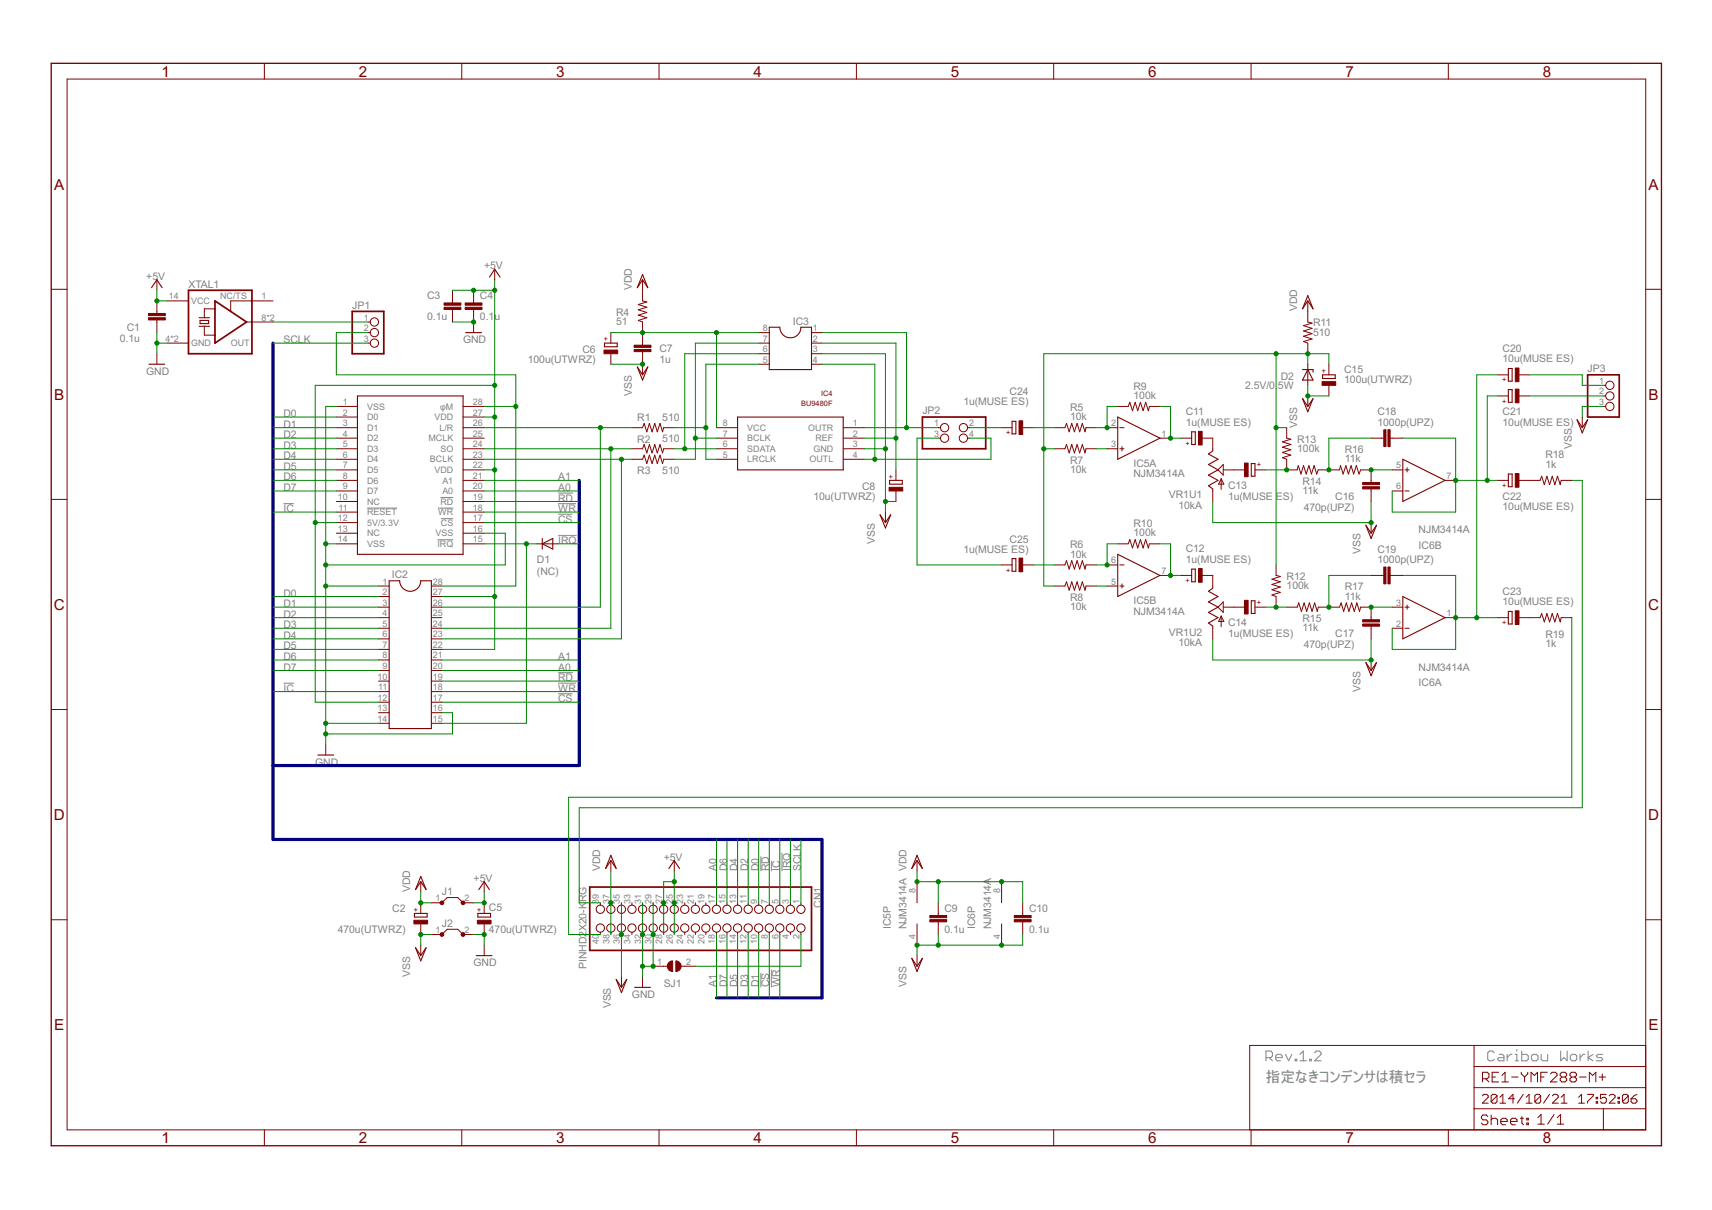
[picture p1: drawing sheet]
<svg xmlns="http://www.w3.org/2000/svg" width="297mm" height="210mm" viewBox="0 0 297 210" stroke-linecap="round" stroke-linejoin="round" font-family="sans-serif">
<g fill="none" stroke="#808080" stroke-width=".17">
<path d="M49.2 87.4h1.8M63.7 88.1h5.2M75.9 93.6h2.8M76 88.1h2.7M76.4 86.3h2.3M76.5 90h2.2M96.8 92.9h3.2M96.8 87.4h3.1M96.8 89.2h2.5M96.8 85.5h2.6M49.2 118.5h1.8M96.8 118.5h3.1"/>
<path d="M96.8 116.7h2.6M96.8 120.4h2.5M132 148.5v2.6M133.8 149.3v1.8M135.7 147.9v3.2M132 168.8v2.5M133.8 168.2v3.1M219.6 183.5h.9l.3-.3v-.6l-.3-.3h-.9v1.7M220.2 183.5l.6 .5M221.3 183.5h1.2v-.3l-.3-.3h-.6l-.3 .3v.5l.3 .3h.6M223 182.9l.6 1.1 .6-1.1M224.7 183.7h.3v.3h-.3z"/>
<path d="M225.6 184h1.1M225.6 182.9l.5-.6v1.7M227.2 183.7h.3v.3h-.3zM228.1 182.6l.3-.3h.5l.3 .3v.3l-1.1 1.1h1.1M259.2 182.6l-.2-.3h-.6l-.3 .3v1.1l.3 .3h.6l.2-.3M260.1 182.9h.5l.3 .3v.8h-.8l-.3-.3 .3-.2h.8M261.5 182.9v1.1M262.3 182.9h-.2l-.6 .6M262.9 184h.6M262.9 182.9h.3v1.1M263.2 182.1v.2M264 182.3v1.7h.9l.3-.3v-.5l-.3-.3h-.9"/>
<path d="M265.7 183.2l.3-.3h.6l.2 .3v.5l-.2 .3h-.6l-.3-.3zM267.4 182.9v.8l.3 .3h.8v-1.1M270.8 182.3v1.7l.5-.5 .6 .5v-1.7M272.5 183.2l.3-.3h.5l.3 .3v.5l-.3 .3h-.5l-.3-.3zM274.2 182.9v1.1M275 182.9h-.3l-.5 .6M275.5 182.3v1.7M276.4 182.9l-.9 .6 .9 .5M278.1 182.9h-.9l-.2 .3 .2 .3h.6l.3 .2-.3 .3h-.8"/>
</g>
<g fill="none" stroke="#800000" stroke-width=".19">
<path d="M26.3 49.9l.9-1.4 .9 1.4M34.5 56.6h1.9M34.5 55.1h1.9M34.7 55.6h1.5v.5h-1.5zM80.8 57.7h2.7M84.9 48.1l.9-1.4 1 1.4M104.9 59.5h2.2v.7h-2.2zM111.5 47.6l.9 2.3-.9-1.4-.9 1.4zM133.5 56.8h1.8a1.83 1.83 0 0 0 1.8 1.8 1.83 1.83 0 0 0 1.9-1.8h1.8v7.3h-7.3zM226.9 51.3l.9 2.3-.9-1.4-.9 1.4zM25.8 63.2h2.8M62 68.7h18.3v27.5h-18.3z"/>
<path d="M110.6 63.6l.9 1.4 .9-1.4-.9 2.3zM128 72.3h18.3v9.2h-18.3zM175.6 73.1h.7v2.2h-.7zM193.9 72.3l7.4 3.7-7.4 3.7zM206.8 74.9h.6v2.2h-.6zM210.4 78.2l-.7 .6 1.6 .9-1.6 .9 1.6 .9-1.6 .9 1.6 .9-1.6 1 .7 .5M226 69.2l.9 1.3 .9-1.3-.9 2.2zM226 64.1h1.8v.5M226.9 64.1l.9 1.8h-1.8zM229.5 65h2.2v.7h-2.2zM243.4 79.7l7.3 3.6-7.3 3.7zM261.7 63.9h.7v2.2h-.7z"/>
<path d="M261.7 67.6h.7v2.2h-.7zM273.6 72.8l.9 1.4 1-1.4-1 2.3zM94.1 94.3l1.8-.9v1.8zM94.1 93.4v1.8M152.7 89.3l.9 1.4 .9-1.4-.9 2.3zM154.3 83.3h2.2v.7h-2.2zM175.6 96.9h.7v2.2h-.7zM193.9 96.2l7.4 3.6-7.4 3.7zM206.8 98.7h.6v2.2h-.6zM217.1 80.4h.6v2.2h-.6zM237 91.1l.9 1.4 .9-1.4-.9 2.3zM261.7 82.2h.7v2.2h-.7z"/>
<path d="M67.5 100.8h1.8a1.83 1.83 0 0 0 1.9 1.8 1.83 1.83 0 0 0 1.8-1.8h1.8v25.6h-7.3zM210.4 102l-.7 .6 1.6 .9-1.6 .9 1.6 .9-1.6 .9 1.6 .9-1.6 1 .7 .5M217.1 104.2h.6v2.2h-.6zM237 114.9l.9 1.4 .9-1.4-.9 2.3zM243.4 103.5l7.3 3.6-7.3 3.7zM261.7 106.1h.7v2.1h-.7zM55.1 131h2.8M71.9 158.5h2.2v.6h-2.2zM73 152l.9 2.3-.9-1.3-.9 1.3zM82.9 158.5h2.2v.6h-2.2zM83.1 154.3l.9-1.3 .9 1.3M106 148.4l.9 2.3-.9-1.4-.9 1.4z"/>
<path d="M116.1 150.7l.9-1.4 .9 1.4M159.1 148.4l.9 2.3-.9-1.4-.9 1.4zM72.1 164.4l.9 1.4 .9-1.4-.9 2.3zM82.6 165.8h2.8M106.9 169.9l.9 1.4 .9-1.4-.9 2.3zM110.1 171.3h2.8M158.2 166.2l.9 1.4 .9-1.4-.9 2.3z"/>
</g>
<g fill="none" stroke="#800000" stroke-width=".17">
<path d="M11.6 13.7h273.9v182.3h-273.9zM45.9 11v2.7M80.1 11v2.7M114.3 11v2.7M148.6 11v2.7M182.8 11v2.7M217.1 11v2.7M251.3 11v2.7M8.9 50.2h2.7M27.2 48.5v1.9M27.2 52.2v2.2M27.2 55.5v2.2"/>
<path d="M29 52.2h3.7M29 59.5h3.7M35.5 56.6v1.5h1.8M37.3 53.6h-1.8v1.5M42.8 55.9h4.6M47.4 52.2h-7.4v1.8M63.9 55.9h.4M63.9 59.5h.4M63.9 57.7h.4M78.5 50.4v2.2M78.5 53.7v2.2M82.2 50.4v2.2"/>
<path d="M82.2 53.7v4M85.8 46.7v1.8M106 57.7v1.8M111.5 48.5v3.7l.7 .2-1.5 .4 1.5 .5-1.5 .4 1.5 .5-1.5 .5 1.5 .4-1.5 .5 .8 .3v4M131.6 59.5h1.9M131.6 57.7h1.9M140.8 59.5h1.8M140.8 57.7h1.8M226.9 52.2v3.7l.7 .1-1.4 .5 1.4 .5-1.4 .4 1.4 .5-1.4 .4 1.4 .5-1.4 .4 .7 .3v1.9M285.5 50.2h2.8M27.2 61.4v1.8M58.4 77.9h3.6"/>
<path d="M58.4 74.2h3.6M58.4 76h3.6M58.4 79.7h3.6M58.4 70.5h3.6M58.4 72.3h3.6M80.3 77.9h3.7M80.3 74.2h3.7M80.3 76h3.7M80.3 79.7h3.7M80.3 70.5h3.7M80.3 72.3h3.7M106 61.4v1.8"/>
<path d="M109.6 77.9h1.9l.3-.8 .4 1.5 .5-1.5 .4 1.5 .5-1.5 .4 1.5 .5-1.5 .5 1.5 .1-.7h1.9M109.6 74.2h1.9l.3-.8 .4 1.5 .5-1.5 .4 1.5 .5-1.5 .4 1.5 .5-1.5 .5 1.5 .1-.7h1.9M109.6 79.7h1.9l.3-.7 .4 1.4 .5-1.4 .4 1.4 .5-1.4 .4 1.4 .5-1.4 .5 1.4 .1-.7h1.9M111.5 61v4M124.3 77.9h3.7M124.3 74.2h3.7M124.3 76h3.7M124.3 79.7h3.7M131.6 61.4h1.9M131.6 63.2h1.9M140.8 61.4h1.8M140.8 63.2h1.8"/>
<path d="M146.3 77.9h3.7M146.3 74.2h3.7M146.3 76h3.7M146.3 79.7h3.7M162.8 74.2h.4M162.8 76h.4M167.9 74.2h.4M167.9 76h.4M173.8 74.2h1.8M177.4 74.2h1.9M182.9 77.9h1.9l.2-.8 .5 1.5 .4-1.5 .5 1.5 .5-1.5 .4 1.5 .5-1.5 .5 1.5 .1-.7h1.9M182.9 74.2h1.9l.2-.8 .5 1.5 .4-1.5 .5 1.5 .5-1.5 .4 1.5 .5-1.5 .5 1.5 .1-.7h1.9"/>
<path d="M192.1 77.9h1.8M192.1 74.2h1.8M193.9 70.5h1.8l.3-.7 .5 1.4 .5-1.4 .4 1.4 .5-1.4 .4 1.4 .5-1.4 .4 1.4 .2-.7h1.9M194.3 77.9h.7M194.3 74.2h.7M194.7 77.5v.7M201.3 76h1.8M204.9 76h1.9M208.6 76h1.8v2.2M223.2 74.2v1.8l.8 .2-1.5 .4 1.5 .5-1.5 .5 1.5 .4-1.5 .5 1.5 .5-1.5 .4 .7 .3v1.8h1.9l.2-.7 .4 1.4 .5-1.4 .4 1.4 .5-1.4 .4 1.4 .5-1.4 .5 1.4 .2-.7h3.7l.2-.7 .4 1.4 .5-1.4 .5 1.4 .4-1.4 .5 1.4 .4-1.4 .5 1.4 .3-.7h1.8v2.2M226.9 63.2v3.6M226.9 68.7v1.8"/>
<path d="M230.6 63.2v1.8M230.6 66.8v1.9M237.9 76h2.2M241.2 76h2.2M259.9 68.7h1.8M259.9 65h1.8M263.5 68.7h1.9M263.5 65h1.9M274.5 72.3v1.9M278.2 66.8h.4M278.2 68.7h.4M278.2 70.5h.4"/>
<path d="M8.9 86.6h2.7M58.4 81.5h3.6M58.4 85.2h3.6M58.4 83.3h3.6M58.4 94.3h3.6M58.4 87h3.6M58.4 88.8h3.6M58.4 90.7h3.6M58.4 92.5h3.6M80.3 81.5h3.7M80.3 85.2h3.7M80.3 83.3h3.7"/>
<path d="M80.3 94.3h3.7M80.3 87h3.7M80.3 88.8h3.7M80.3 90.7h3.7M80.3 92.5h3.7M93.2 94.3h3.6M153.6 88.8v1.9M155.4 81.5v1.8M155.4 85.2v1.8M173.8 98h1.8M177.4 98h1.9M182.9 98h1.9l.2-.7 .5 1.4 .4-1.4 .5 1.4 .5-1.4 .4 1.4 .5-1.4 .5 1.4 .1-.7h1.9"/>
<path d="M192.1 98h1.8M193.9 94.3h1.8l.3-.7 .5 1.5 .5-1.5 .4 1.5 .5-1.5 .4 1.5 .5-1.5 .4 1.5 .2-.8h1.9M194.3 98h.7M201.3 99.8h1.8M204.9 99.8h1.9M208.6 99.8h1.8v2.2M210.4 84.8v2.2M211.9 83.1v1.8M211.9 83.1l.4 .9h-.9zM212.2 81.5h3.7M212.2 80.6v1.8l-.9-.9zM217.7 81.5h1.9"/>
<path d="M221.4 98v1.8l.7 .2-1.4 .5 1.4 .4-1.4 .5 1.4 .4-1.4 .5 1.4 .5-1.4 .4 .7 .3v1.8M237.9 99.8h2.2M237.9 84.8v2.2M237.9 90.7v1.8M241.2 99.8h2.2M241.6 81.5h1.8M241.6 85.2h1.8M243.8 81.5h.7M243.8 85.2h.7M244.1 81.1v.8M250.7 83.3h1.9M259.9 83.3h1.8"/>
<path d="M263.5 83.3h3.7l.3-.7 .4 1.5 .5-1.5 .5 1.5 .4-1.5 .5 1.5 .4-1.5 .5 1.5 .2-.8h1.8M285.5 86.6h2.8M65.7 101.7h1.8M65.7 105.3h1.8M65.7 109h1.8M65.7 107.1h1.8M65.7 103.5h1.8M65.7 110.8h1.8M65.7 112.6h1.8M65.7 114.5h1.8M65.7 116.3h1.8M65.7 118.2h1.8"/>
<path d="M65.7 120h1.8M74.8 101.7h1.9M74.8 105.3h1.9M74.8 109h1.9M74.8 107.1h1.9M74.8 103.5h1.9M74.8 110.8h1.9M74.8 112.6h1.9M74.8 114.5h1.9M74.8 116.3h1.9M74.8 118.2h1.9M74.8 120h1.9"/>
<path d="M182.9 101.7h1.9l.2-.8 .5 1.5 .4-1.5 .5 1.5 .5-1.5 .4 1.5 .5-1.5 .5 1.5 .1-.7h1.9M192.1 101.7h1.8M194.3 101.7h.7M194.7 101.3v.7M210.4 108.6v2.2M211.9 106.9v1.8M211.9 106.9l.4 .9h-.9zM212.2 105.3h3.7M212.2 104.4v1.8l-.9-.9zM217.7 105.3h1.9M223.2 105.3h1.9l.2-.7 .5 1.5 .5-1.5 .4 1.5 .5-1.5 .4 1.5 .5-1.5 .5 1.5 .1-.8h3.7l.3-.7 .4 1.5 .5-1.5 .4 1.5 .5-1.5 .5 1.5 .4-1.5 .5 1.5 .2-.8h1.8v2.2M237.9 108.6v2.2"/>
<path d="M237.9 114.5v1.8M241.6 105.3h1.8M241.6 109h1.8M243.8 105.3h.7M243.8 109h.7M244.1 105v.7M250.7 107.1h1.9M259.9 107.1h1.8M263.5 107.1h3.7l.3-.7 .4 1.5 .5-1.5 .5 1.5 .4-1.5 .5 1.5 .4-1.5 .5 1.5 .2-.8h1.8M8.9 123.1h2.7M56.5 129.1v1.9M65.7 121.8h1.8"/>
<path d="M65.7 123.6h1.8M65.7 125.5h1.8M74.8 121.8h1.9M74.8 123.6h1.9M74.8 125.5h1.9M285.5 123.1h2.8M8.9 159.6h2.7M73 153v1.8M73 156.6v1.9M74.8 156.6h1.9l.9-.9h1.8l.9 .9h1.9M84 153v1.8M84 156.6v1.9"/>
<path d="M104.2 156.6v.4M106 149.3v1.8M106 156.6v.4M107.8 156.6v.4M109.6 156.6v.4M111.5 156.6v.4M113.3 156.6v.4M115.1 156.6v.4M117 149.3v1.8M117 156.6v.4M118.8 156.6v.4M120.6 156.6v.4"/>
<path d="M122.5 156.6v.4M124.3 156.6v.4M126.1 156.6v.4M128 156.6v.4M129.8 156.6v.4M131.6 156.6v.4M133.5 156.6v.4M135.3 156.6v.4M137.1 156.6v.4M139 156.6v.4M159.1 149.3v1.8M159.1 153v3.6"/>
<path d="M162.8 156.6v2.2M162.8 159.9v2.2M173.8 153v3.6M177.4 156.6v2.2M177.4 159.9v2.2M285.5 159.6h2.8M73 160.3v1.8M73 164v1.8M74.8 162.1h1.9l.9-.9h1.8l.9 .9h1.9M84 160.3v1.8M84 164v1.8M104.2 161.7v.4"/>
<path d="M106 161.7v.4M107.8 161.7v.4M107.8 169.4v1.9M109.6 161.7v.4M111.5 161.7v.4M111.5 169.4v1.9M113.3 167.6h2.5M113.3 161.7v.4M115.1 161.7v.4M117 161.7v.4M118.2 167.6h2.4M118.8 161.7v.4"/>
<path d="M120.6 161.7v.4M122.5 161.7v.4M124.3 161.7v.4M126.1 161.7v.4M128 161.7v.4M129.8 161.7v.4M131.6 161.7v.4M133.5 161.7v.4M135.3 161.7v.4M137.1 161.7v.4M139 161.7v.4M159.1 160.3v3.7"/>
<path d="M159.1 165.8v1.8M173.8 160.3v3.7M45.9 196v2.8M80.1 196v2.8M114.3 196v2.8M148.6 196v2.8M182.8 196v2.8M217.1 196v2.8M251.3 196v2.8M255.8 192.3h29.7M255.8 181.4v14.6M255.8 188.7h29.7"/>
<path d="M255.8 185h29.7M257.2 190.1l.3-.3h.5l.2 .3v.3l-1 1h1M257.2 187.1h.8l.3-.3v-.5l-.3-.3h-.8v1.7M257.8 187.1l.5 .6M258.1 193.7l-.2-.3h-.6l-.3 .3v.3l.3 .3h.6l.2 .2v.3l-.2 .3h-.6l-.3-.3M258.7 193.4v1.7M258.7 194.3l.3-.3h.5l.3 .3v.8M258.9 186.8h.6M259.7 190.1v1l-.2 .3h-.5l-.3-.3M259.7 190.1l-.2-.3h-.5l-.3 .3v1M259.7 190.1l-1 1M260 186h-1.1v1.7h1.1"/>
<path d="M260.2 191.4h1M260.2 190.4l.6-.6v1.6M260.4 194.5h1.1v-.2l-.3-.3h-.5l-.3 .3v.5l.3 .3h.5M260.6 187.7h1.1M260.6 186.6l.5-.6v1.7M262.1 194.5h1.1v-.2l-.3-.3h-.5l-.3 .3v.5l.3 .3h.5M262.3 186.8h1.1M262.8 190.6h-1.1l.8-.8v1.6M263.8 194h.5M263.9 186v.3l.6 .5M264.1 193.7v1.1l.2 .3M264.3 189.8l-1 1.6"/>
<path d="M264.5 186.8v.9M264.8 191.4h1M264.8 190.4l.5-.6v1.6M264.9 194h.3v.3h-.3zM264.9 194.8h.3v.3h-.3zM265.1 186v.3l-.6 .5M265.6 187.7v-1.7l.6 .6 .6-.6v1.7M266.8 193.9l.6-.6v1.7M266.8 195h1.1M267.3 190.1v1l-.2 .3h-.5l-.3-.3M267.3 190.1l-.2-.3h-.5l-.3 .3v1M267.3 190.1l-1 1"/>
<path d="M267.3 186.8h.6M268.5 186h-1.2v1.7M268.8 189.8l-1 1.6M269 186.3l.3-.3h.6l.3 .3v.3l-1.2 1.1h1.2M269.3 190.1l.3-.3h.5l.3 .3v.3l-1.1 1h1.1M269.6 193.3l-1.1 1.7M270.2 195h1.1M270.2 193.9l.6-.6v1.7M270.9 191.4h1M270.9 190.4l.5-.6v1.6M271 186.8l-.3-.2v-.3l.3-.3h.5l.3 .3v.3l-.3 .2M271 186.8l-.3 .3v.3l.3 .3h.5l.3-.3v-.3l-.3-.3"/>
<path d="M271 186.8h.5M272.7 186.8l-.3-.2v-.3l.3-.3h.5l.3 .3v.3l-.3 .2M272.7 186.8l-.3 .3v.3l.3 .3h.5l.3-.3v-.3l-.3-.3M272.7 186.8h.5M273.9 191.4h1M273.9 190.4l.5-.6v1.6M274.1 186.8h1.1M275.4 189.8h1v.3l-1 1v.3M275.8 187.7v-1.7l.5 .6 .6-.6v1.7M276.9 191.1h.3v.3h-.3zM276.9 190.4h.3v.2h-.3zM277.5 186.8h1.1"/>
<path d="M278 186.3v1.1M278.2 192.3v3.7M278.7 189.8h-1v.8l.5-.2h.2l.3 .2v.5l-.3 .3h-.5l-.2-.3M279.2 190.1l.3-.3h.5l.2 .3v.3l-1 1h1M280.7 191.1h.3v.3h-.3zM280.7 190.4h.3v.2h-.3zM282.5 190.1v1l-.2 .3h-.6l-.2-.3M282.5 190.1l-.2-.3h-.6l-.2 .3v1M282.5 190.1l-1 1M283 190.6h.8l.2 .3v.2l-.2 .3h-.5l-.3-.3zM284 189.8l-.5 .3-.5 .5M285.5 181.4h-68.7v14.6"/>
<circle cx="65" cy="57.7" r=".72"/>
<circle cx="65" cy="55.9" r=".72"/>
<circle cx="65" cy="59.5" r=".72"/>
<circle cx="163.9" cy="76" r=".72"/>
<circle cx="163.9" cy="74.2" r=".72"/>
<circle cx="167.2" cy="74.2" r=".72"/>
<circle cx="167.2" cy="76" r=".72"/>
<circle cx="279.3" cy="66.8" r=".72"/>
<circle cx="279.3" cy="70.5" r=".72"/>
<circle cx="279.3" cy="68.7" r=".72"/>
<circle cx="104.2" cy="157.7" r=".72"/>
<circle cx="106" cy="157.7" r=".72"/>
<circle cx="107.8" cy="157.7" r=".72"/>
<circle cx="109.6" cy="157.7" r=".72"/>
<circle cx="111.5" cy="157.7" r=".72"/>
<circle cx="113.3" cy="157.7" r=".72"/>
<circle cx="115.1" cy="157.7" r=".72"/>
<circle cx="117" cy="157.7" r=".72"/>
<circle cx="118.8" cy="157.7" r=".72"/>
<circle cx="120.6" cy="157.7" r=".72"/>
<circle cx="122.5" cy="157.7" r=".72"/>
<circle cx="124.3" cy="157.7" r=".72"/>
<circle cx="126.1" cy="157.7" r=".72"/>
<circle cx="128" cy="157.7" r=".72"/>
<circle cx="129.8" cy="157.7" r=".72"/>
<circle cx="131.6" cy="157.7" r=".72"/>
<circle cx="133.5" cy="157.7" r=".72"/>
<circle cx="135.3" cy="157.7" r=".72"/>
<circle cx="137.1" cy="157.7" r=".72"/>
<circle cx="139" cy="157.7" r=".72"/>
<circle cx="104.2" cy="161" r=".72"/>
<circle cx="106" cy="161" r=".72"/>
<circle cx="107.8" cy="161" r=".72"/>
<circle cx="109.6" cy="161" r=".72"/>
<circle cx="111.5" cy="161" r=".72"/>
<circle cx="113.3" cy="161" r=".72"/>
<circle cx="115.1" cy="161" r=".72"/>
<circle cx="117" cy="161" r=".72"/>
<circle cx="118.8" cy="161" r=".72"/>
<circle cx="120.6" cy="161" r=".72"/>
<circle cx="122.5" cy="161" r=".72"/>
<circle cx="124.3" cy="161" r=".72"/>
<circle cx="126.1" cy="161" r=".72"/>
<circle cx="128" cy="161" r=".72"/>
<circle cx="129.8" cy="161" r=".72"/>
<circle cx="131.6" cy="161" r=".72"/>
<circle cx="133.5" cy="161" r=".72"/>
<circle cx="135.3" cy="161" r=".72"/>
<circle cx="137.1" cy="161" r=".72"/>
<circle cx="139" cy="161" r=".72"/>
</g>
<path d="M32.7 50.4h11v11h-11zM37.3 52.2l5.5 3.7-5.5 3.6zM61.1 54h5.5v7.4h-5.5zM160 72.3h11v5.6h-11zM275.5 65h5.4v7.3h-5.4zM102.3 153.9h38.5v11h-38.5z" fill="none" stroke="#800000" stroke-width=".3"/>
<g fill="#800000" stroke="#800000" stroke-width=".17">
<path d="M161.3 159.5h3v.4h-3z"/>
<path d="M161.3 158.8h3v.4h-3z"/>
<path d="M176 159.5h2.9v.4h-2.9z"/>
<path d="M176 158.8h2.9v.4h-2.9z"/>
<path d="M80.7 53.3h2.9v.4h-2.9z"/>
<path d="M80.7 52.6h2.9v.3h-2.9z"/>
<path d="M25.8 55.1h2.9v.4h-2.9z"/>
<path d="M25.8 54.4h2.9v.4h-2.9z"/>
<path d="M110 60.6h2.9v.4h-2.9z"/>
<path d="M110 59.9h2.9v.4h-2.9z"/>
<path d="M82.8 159.6h2.4v.7h-2.4z"/>
<path d="M71.8 159.6h2.4v.7h-2.4z"/>
<path d="M77 53.3h3v.4h-3z"/>
<path d="M77 52.6h3v.3h-3z"/>
<path d="M262.9 82.1h.6v2.4h-.6z"/>
<path d="M262.9 106h.6v2.3h-.6z"/>
<path d="M215.9 80.3h.7v2.4h-.7z"/>
<path d="M215.9 104.1h.7v2.4h-.7z"/>
<path d="M236.4 84.4h3v.4h-3z"/>
<path d="M236.4 83.7h3v.4h-3z"/>
<path d="M240.8 74.5h.4v3h-.4z"/>
<path d="M240.1 74.5h.4v3h-.4z"/>
<path d="M240.8 98.4h.4v2.9h-.4z"/>
<path d="M240.1 98.4h.4v2.9h-.4z"/>
<path d="M236.4 107.5h3v.4h-3z"/>
<path d="M236.4 108.2h3v.4h-3z"/>
<path d="M262.9 63.8h.6v2.4h-.6z"/>
<path d="M262.9 67.5h.6v2.4h-.6z"/>
<path d="M229.4 66.2h2.4v.6h-2.4z"/>
<path d="M207.9 74.8h.7v2.4h-.7z"/>
<path d="M207.9 98.6h.7v2.4h-.7z"/>
<path d="M154.3 84.5h2.3v.7h-2.3z"/>
<path d="M104.8 60.7h2.4v.7h-2.4z"/>
<path d="M176.8 73h.6v2.4h-.6z"/>
<path d="M176.8 96.8h.6v2.4h-.6z"/>
</g>
<g fill="#800000" stroke="#800000" stroke-width=".17">
<path d="M117.3 166.7a.92 .92 0 0 1 .9 .9 .92 .92 0 0 1-.9 .9z" fill-rule="evenodd"/>
<path d="M116.1 166.9l.6-.2v1.8a.92 .92 0 0 1-.9-.6 .92 .92 0 0 1 .3-1z" fill-rule="evenodd"/>
<path d="M76.4 161.9l.4-.1 .2 .3-.1 .2-.3 .1-.3-.3h.4h-.4z" fill-rule="evenodd"/>
<path d="M80.1 161.9l.3-.1 .3 .3-.1 .2-.4 .1-.2-.3h.4h-.4z" fill-rule="evenodd"/>
<path d="M76.4 156.4l.2-.1 .3 .1v.4l-.3 .1-.3-.3h.4h-.4z" fill-rule="evenodd"/>
<path d="M80.1 156.4l.1-.1 .4 .1v.4l-.4 .1-.2-.3h.4h-.4z" fill-rule="evenodd"/>
</g>
<path d="M8.9 11h279.4v187.8h-279.4z" fill="none" stroke="#800000" stroke-width=".23"/>
<path d="M47.4 59.5v86.1h95.2v27.5h-18.3M100.5 83.3v49.5h-53.1" fill="none" stroke="#000080" stroke-width=".55"/>
<g fill="none" stroke="#008000" stroke-width=".17">
<path d="M27.2 50.4v1.8h1.8M27.2 57.7v3.7M27.2 59.5h1.8M47.4 59.5h16.5M47.4 55.9h16.5M63.9 57.7h-5.5v7.3h31.1v36.7h-12.8M78.5 50.4h7.3M78.5 55.9h3.7M85.8 48.5v64.1h-9.1M106 57.7h25.6M124.3 57.7v16.5M131.6 59.5h-11v20.2h-3.6"/>
<path d="M142.6 59.5h12.8v22M142.6 57.7h14.7v16.5M47.4 72.3h11M47.4 74.2h11M47.4 76h11M47.4 79.7h11M47.4 77.9h11M58.4 70.5h-1.9v58.6M84 72.3h1.8M84 70.5h5.5M84 74.2h25.6M84 79.7h25.6"/>
<path d="M84 77.9h25.6M85.8 66.8h-31.1v55h11M104.2 74.2v31.1h-27.5M106 77.9v31.1h-29.3M106 63.2h5.5M107.8 79.7v31.1h-31.1M117 74.2h5.5M117 77.9h7.3M120.6 76h3.7M131.6 63.2h-9.1v16.5h1.8M131.6 61.4h-12.8v16.5M142.6 63.2h9.2v16.5"/>
<path d="M142.6 61.4h11v27.4M150 74.2h12.8M150 76h5.4M150 77.9h3.6M162.8 76h-3.7v22h14.7M168.3 74.2h5.5M168.3 76h3.6v3.7h-21.9M179.3 74.2h3.6M181.1 77.9h1.8M190.3 77.9h1.8M193.9 70.5h-1.8v3.7h-1.8M201.3 70.5h1.8v5.5h1.8"/>
<path d="M221.4 74.2h1.8M221.4 61.4v36.6M226.9 66.8v1.9h3.7M226.9 61.4v1.8M230.6 63.2v-1.8h-49.5v40.3h1.8M237.9 76h-7.3v5.5M243.4 76h9.2v12.8h-11v-3.6M259.9 65h-3.7v42.1M259.9 68.7h-1.9v14.6M265.4 65h9.1v1.8h3.7M265.4 68.7h12.8M278.2 70.5h-3.7v1.8"/>
<path d="M47.4 81.5h11M47.4 83.3h11M47.4 85.2h11M47.4 88.8h11M54.7 90.7h3.7M56.5 94.3h1.9M84 81.5h1.8M84 90.7h16.5M84 94.3h9.2M84 92.5h3.7v5.5h-31.2M84 83.3h16.5M84 85.2h16.5"/>
<path d="M84 88.8h16.5M84 87h16.5M91.3 94.3v31.2h-14.6M96.8 94.3h3.7M153.6 87h1.8M179.3 98h3.6M193.9 94.3h-1.8v3.7h-1.8M201.3 94.3h1.8v5.5h1.8M210.4 87v3.7h27.5v-3.7M219.6 81.5h3.6M237.9 81.5h3.7M237.9 99.8h-7.3v5.5"/>
<path d="M243.4 99.8h9.2v12.8h-11v-3.6M252.6 83.3h7.3M272.7 83.3h1.8v56.8h-174v16.5h3.7M47.4 103.5h18.3M47.4 112.6h18.3M47.4 105.3h18.3M47.4 107.1h18.3M47.4 110.8h18.3M47.4 114.5h18.3M47.4 109h18.3M47.4 116.3h18.3M47.4 120h18.3"/>
<path d="M56.5 101.7h9.2M76.7 103.5h9.1M76.7 114.5h23.8M76.7 116.3h23.8M76.7 120h23.8M76.7 118.2h23.8M190.3 101.7h1.8M210.4 110.8v3.7h27.5v-3.7M219.6 105.3h3.6M237.9 105.3h3.7M252.6 107.1h7.3M272.7 107.1v31.2h-174v23.8h5.5"/>
<path d="M56.5 125.5h9.2M76.7 121.8h23.8M76.7 123.6h1.8v3.7h-22M73 154.8v1.8h1.8M84 154.8v1.8h-1.8M106 151.1v11M107.8 156.6v12.8M111.5 156.6v12.8M113.3 156.6v11h-1.8M117 151.1v11M117 153h-1.9v9.1M124.3 145.6v11"/>
<path d="M126.1 145.6v11M128 145.6v11M129.8 145.6v11M131.6 145.6v11M133.5 145.6v11M135.3 145.6v11M137.1 145.6v11M139 145.6v11M159.1 151.1v1.9h18.3v3.6M162.8 153v3.6M74.8 162.1h-1.8v1.9M82.2 162.1h1.8v1.9"/>
<path d="M124.3 162.1v11M126.1 162.1v11M128 162.1v11M129.8 162.1v11M131.6 162.1v11M133.5 162.1v11M135.3 162.1v11M139 162.1v5.5h-18.4M162.8 162.1v1.9M177.4 162.1v1.9h-18.3v1.8"/>
</g>
<g fill="#008000" stroke="#008000" stroke-width=".17">
<circle cx="27.2" cy="52.2" r=".36"/>
<circle cx="85.8" cy="50.4" r=".36"/>
<circle cx="82.2" cy="50.4" r=".36"/>
<circle cx="85.8" cy="72.3" r=".36"/>
<circle cx="85.8" cy="66.8" r=".36"/>
<circle cx="85.8" cy="103.5" r=".36"/>
<circle cx="85.8" cy="81.5" r=".36"/>
<circle cx="54.7" cy="90.7" r=".36"/>
<circle cx="117" cy="153" r=".36"/>
<circle cx="115.1" cy="156.6" r=".36"/>
<circle cx="117" cy="156.6" r=".36"/>
<circle cx="84" cy="156.6" r=".36"/>
<circle cx="27.2" cy="59.5" r=".36"/>
<circle cx="82.2" cy="55.9" r=".36"/>
<circle cx="111.5" cy="167.6" r=".36"/>
<circle cx="113.3" cy="167.6" r=".36"/>
<circle cx="111.5" cy="162.1" r=".36"/>
<circle cx="113.3" cy="162.1" r=".36"/>
<circle cx="84" cy="162.1" r=".36"/>
<circle cx="56.5" cy="94.3" r=".36"/>
<circle cx="56.5" cy="98" r=".36"/>
<circle cx="56.5" cy="127.3" r=".36"/>
<circle cx="56.5" cy="125.5" r=".36"/>
<circle cx="56.5" cy="101.7" r=".36"/>
<circle cx="203.1" cy="99.8" r=".36"/>
<circle cx="203.1" cy="76" r=".36"/>
<circle cx="252.6" cy="107.1" r=".36"/>
<circle cx="256.2" cy="107.1" r=".36"/>
<circle cx="89.5" cy="70.5" r=".36"/>
<circle cx="73" cy="156.6" r=".36"/>
<circle cx="106" cy="156.6" r=".36"/>
<circle cx="159.1" cy="153" r=".36"/>
<circle cx="162.8" cy="153" r=".36"/>
<circle cx="173.8" cy="153" r=".36"/>
<circle cx="107.8" cy="162.1" r=".36"/>
<circle cx="73" cy="162.1" r=".36"/>
<circle cx="159.1" cy="164" r=".36"/>
<circle cx="162.8" cy="164" r=".36"/>
<circle cx="173.8" cy="164" r=".36"/>
<circle cx="237.9" cy="114.5" r=".36"/>
<circle cx="237.9" cy="90.7" r=".36"/>
<circle cx="226.9" cy="68.7" r=".36"/>
<circle cx="111.5" cy="63.2" r=".36"/>
<circle cx="153.6" cy="87" r=".36"/>
<circle cx="153.6" cy="77.9" r=".36"/>
<circle cx="111.5" cy="57.7" r=".36"/>
<circle cx="124.3" cy="57.7" r=".36"/>
<circle cx="223.2" cy="81.5" r=".36"/>
<circle cx="221.4" cy="105.3" r=".36"/>
<circle cx="230.6" cy="81.5" r=".36"/>
<circle cx="230.6" cy="105.3" r=".36"/>
<circle cx="237.9" cy="81.5" r=".36"/>
<circle cx="237.9" cy="105.3" r=".36"/>
<circle cx="252.6" cy="83.3" r=".36"/>
<circle cx="258" cy="83.3" r=".36"/>
<circle cx="91.3" cy="94.3" r=".36"/>
<circle cx="104.2" cy="74.2" r=".36"/>
<circle cx="106" cy="77.9" r=".36"/>
<circle cx="107.8" cy="79.7" r=".36"/>
<circle cx="122.5" cy="74.2" r=".36"/>
<circle cx="120.6" cy="76" r=".36"/>
<circle cx="118.8" cy="77.9" r=".36"/>
<circle cx="155.4" cy="76" r=".36"/>
<circle cx="192.1" cy="74.2" r=".36"/>
<circle cx="192.1" cy="98" r=".36"/>
<circle cx="157.3" cy="74.2" r=".36"/>
<circle cx="151.8" cy="79.7" r=".36"/>
<circle cx="221.4" cy="74.2" r=".36"/>
<circle cx="181.1" cy="77.9" r=".36"/>
<circle cx="221.4" cy="61.4" r=".36"/>
<circle cx="226.9" cy="61.4" r=".36"/>
</g>
<g font-size="2.9" fill="#800000">
<text x="28" y="13.3">1</text>
<text x="62.3" y="13.3">2</text>
<text x="96.5" y="13.3">3</text>
<text x="130.7" y="13.3">4</text>
<text x="165" y="13.3">5</text>
<text x="199.2" y="13.3">6</text>
<text x="233.4" y="13.3">7</text>
<text x="267.7" y="13.3">8</text>
<text x="9.4" y="32.9">A</text>
<text x="286" y="32.9">A</text>
<text x="9.4" y="69.3">B</text>
<text x="286" y="69.3">B</text>
<text x="9.3" y="105.8">C</text>
<text x="286" y="105.8">C</text>
<text x="9.3" y="142.3">D</text>
<text x="286" y="142.3">D</text>
<text x="9.4" y="178.7">E</text>
<text x="286" y="178.7">E</text>
<text x="28" y="198.3">1</text>
<text x="62.3" y="198.3">2</text>
<text x="96.5" y="198.3">3</text>
<text x="130.7" y="198.3">4</text>
<text x="165" y="198.3">5</text>
<text x="199.2" y="198.3">6</text>
<text x="233.4" y="198.3">7</text>
<text x="267.7" y="198.3">8</text>
</g>
<text font-size="2.6" fill="#808080" x="219.6" y="187.8">指定なきコンデンサは積セラ</text>
<g font-size="2" fill="#808080">
<text x="84" y="46.7">+5V</text>
<text x="25.4" y="48.5">+5V</text>
<text x="32.7" y="49.9">XTAL1</text>
<text x="61.1" y="53.6">JP1</text>
<text x="74.1" y="51.9">C3</text>
<text x="83.3" y="51.9">C4</text>
<text x="109.7" y="50.4" transform="rotate(-90 109.7 50.4)">VDD</text>
<text x="20.8" y="59.3">0.1u</text>
<text x="22" y="57.4">C1</text>
<text x="49.2" y="59.5">SCLK</text>
<text x="74.1" y="55.6">0.1u</text>
<text x="80.3" y="59.5">GND</text>
<text x="83.3" y="55.6">0.1u</text>
<text x="106.9" y="56.4">51</text>
<text x="106.9" y="54.8">R4</text>
<text x="137.5" y="56.3">IC3</text>
<text x="225.1" y="54" transform="rotate(-90 225.1 54)">VDD</text>
<text x="227.8" y="58.2">510</text>
<text x="227.8" y="56.6">R11</text>
<text x="25.4" y="65">GND</text>
<text x="91.6" y="63">100u(UTWRZ)</text>
<text x="101" y="61.2">C6</text>
<text x="114.4" y="62.9">1u</text>
<text x="114.4" y="61.1">C7</text>
<text x="222.2" y="65.9">D2</text>
<text x="233.2" y="64.7">C15</text>
<text x="260.7" y="62.8">10u(MUSE ES)</text>
<text x="260.7" y="61">C20</text>
<text x="275.5" y="64.6">JP3</text>
<text x="109.7" y="68.7" transform="rotate(-90 109.7 68.7)">VSS</text>
<text x="160" y="71.9">JP2</text>
<text x="167.1" y="70.3">1u(MUSE ES)</text>
<text x="175.2" y="68.5">C24</text>
<text x="185.7" y="71.3">R5</text>
<text x="196.7" y="69.2">100k</text>
<text x="196.7" y="67.6">R9</text>
<text x="205.7" y="72">C11</text>
<text x="216" y="67.5">2.5V/0.</text>
<text x="221.7" y="67.5">5W</text>
<text x="233.2" y="66.5">100u(UTWRZ)</text>
<text x="260.7" y="72">C21</text>
<text x="49.2" y="72.3">D0</text>
<text x="49.2" y="74.2">D1</text>
<text x="49.2" y="76">D2</text>
<text x="49.2" y="77.8">D3</text>
<text x="110.6" y="73.1">R1</text>
<text x="110.6" y="76.8">R2</text>
<text x="114.9" y="73.1">510</text>
<text x="114.9" y="76.8">510</text>
<text x="185.7" y="72.9">10k</text>
<text x="205.7" y="73.8">1u(MUSE ES)</text>
<text x="225.1" y="74.2" transform="rotate(-90 225.1 74.2)">VSS</text>
<text x="225.1" y="76.8">R13</text>
<text x="239" y="73.9">1000p(UPZ)</text>
<text x="239" y="72.1">C18</text>
<text x="260.7" y="73.8">10u(MUSE ES)</text>
<text x="272.7" y="77.8" transform="rotate(-90 272.7 77.8)">VSS</text>
<text x="49.2" y="79.7">D4</text>
<text x="49.2" y="83.3">D6</text>
<text x="49.2" y="81.5">D5</text>
<text x="96.8" y="83.3">A1</text>
<text x="110.6" y="82.3">R3</text>
<text x="114.9" y="82.2">510</text>
<text x="185.7" y="82.1">10k</text>
<text x="185.7" y="80.4">R7</text>
<text x="196.7" y="82.8">NJM3414A</text>
<text x="196.7" y="81">IC5A</text>
<text x="225.1" y="78.4">100k</text>
<text x="233.3" y="80.2">11k</text>
<text x="233.3" y="78.6">R16</text>
<text x="268.1" y="81.1">1k</text>
<text x="268.1" y="79.5">R18</text>
<text x="49.2" y="85.2">D7</text>
<text x="49.2" y="88.8">IC</text>
<text x="96.8" y="85.2">A0</text>
<text x="96.8" y="88.8">WR</text>
<text x="96.8" y="87">RD</text>
<text x="141.1" y="86.8">10u(UTWRZ)</text>
<text x="149.6" y="85">C8</text>
<text x="202.8" y="86.5">VR1U1</text>
<text x="204.5" y="88.3">10kA</text>
<text x="213.1" y="86.7">1u(MUSE ES)</text>
<text x="213.1" y="84.8">C13</text>
<text x="226" y="85.7">11k</text>
<text x="226" y="84.1">R14</text>
<text x="226.2" y="88.6">470p(UPZ)</text>
<text x="231.7" y="86.7">C16</text>
<text x="260.7" y="88.5">10u(MUSE ES)</text>
<text x="260.7" y="86.7">C22</text>
<text x="96.8" y="94.3">IRQ</text>
<text x="96.8" y="90.7">CS</text>
<text x="151.8" y="94.3" transform="rotate(-90 151.8 94.3)">VSS</text>
<text x="167.1" y="96">1u(MUSE ES)</text>
<text x="175.2" y="94.1">C25</text>
<text x="185.7" y="95.1">R6</text>
<text x="196.7" y="93">100k</text>
<text x="196.7" y="91.4">R10</text>
<text x="205.7" y="95.8">C12</text>
<text x="239" y="95.9">C19</text>
<text x="246.1" y="92.5">NJM3414A</text>
<text x="246.1" y="95.2">IC6B</text>
<text x="68" y="100.3">IC2</text>
<text x="93.2" y="99.7">(NC)</text>
<text x="93.2" y="97.6">D1</text>
<text x="185.7" y="96.7">10k</text>
<text x="205.7" y="97.6">1u(MUSE ES)</text>
<text x="223.2" y="100.6">R12</text>
<text x="236.1" y="96.2" transform="rotate(-90 236.1 96.2)">VSS</text>
<text x="239" y="97.7">1000p(UPZ)</text>
<text x="49.2" y="103.5">D0</text>
<text x="49.2" y="105.3">D1</text>
<text x="49.2" y="107.2">D2</text>
<text x="185.7" y="105.9">10k</text>
<text x="185.7" y="104.2">R8</text>
<text x="196.7" y="106.6">NJM3414A</text>
<text x="196.7" y="104.8">IC5B</text>
<text x="223.2" y="102.2">100k</text>
<text x="226" y="107.9">R15</text>
<text x="233.3" y="104">11k</text>
<text x="233.3" y="102.4">R17</text>
<text x="260.7" y="105">10u(MUSE ES)</text>
<text x="260.7" y="103.1">C23</text>
<text x="49.2" y="110.8">D4</text>
<text x="49.2" y="109">D3</text>
<text x="49.2" y="112.7">D5</text>
<text x="202.8" y="110.3">VR1U2</text>
<text x="204.5" y="112.1">10kA</text>
<text x="213.1" y="110.5">1u(MUSE ES)</text>
<text x="213.1" y="108.6">C14</text>
<text x="226" y="109.5">11k</text>
<text x="226.2" y="112.4">470p(UPZ)</text>
<text x="231.7" y="110.6">C17</text>
<text x="268.1" y="112.3">1k</text>
<text x="268.1" y="110.7">R19</text>
<text x="49.2" y="114.5">D6</text>
<text x="49.2" y="116.3">D7</text>
<text x="49.2" y="120">IC</text>
<text x="96.8" y="116.3">A0</text>
<text x="96.8" y="120">WR</text>
<text x="96.8" y="118.1">RD</text>
<text x="96.8" y="114.5">A1</text>
<text x="236.1" y="120" transform="rotate(-90 236.1 120)">VSS</text>
<text x="246.1" y="116.3">NJM3414A</text>
<text x="246.1" y="119.1">IC6A</text>
<text x="96.8" y="121.8">CS</text>
<text x="54.7" y="132.8">GND</text>
<text x="115.1" y="149.3">+5V</text>
<text x="71.2" y="154.8" transform="rotate(-90 71.2 154.8)">VDD</text>
<text x="76.7" y="155.2">J1</text>
<text x="82.2" y="153">+5V</text>
<text x="104.2" y="151.1" transform="rotate(-90 104.2 151.1)">VDD</text>
<text x="124.3" y="151.1" transform="rotate(-90 124.3 151.1)">A0</text>
<text x="126.1" y="151.1" transform="rotate(-90 126.1 151.1)">D6</text>
<text x="128" y="151.1" transform="rotate(-90 128 151.1)">D4</text>
<text x="129.8" y="151.1" transform="rotate(-90 129.8 151.1)">D2</text>
<text x="131.6" y="151.1" transform="rotate(-90 131.6 151.1)">D0</text>
<text x="133.5" y="151.1" transform="rotate(-90 133.5 151.1)">RD</text>
<text x="135.3" y="151.1" transform="rotate(-90 135.3 151.1)">IC</text>
<text x="137.1" y="151.1" transform="rotate(-90 137.1 151.1)">IRQ</text>
<text x="139" y="151.1" transform="rotate(-90 139 151.1)">SCLK</text>
<text x="58.6" y="161.9">470u(UTWRZ)</text>
<text x="68.1" y="158.3">C2</text>
<text x="76.7" y="160.7">J2</text>
<text x="84.8" y="161.8">470u(UTWRZ)</text>
<text x="84.8" y="158.1">C5</text>
<text x="101.8" y="161.5" transform="rotate(-90 101.8 161.5)">X20-K</text>
<text x="101.8" y="156.6" transform="rotate(-90 101.8 156.6)">RG</text>
<text x="142.5" y="157.4" transform="rotate(-90 142.5 157.4)">CN1</text>
<text x="154.5" y="161.2" transform="rotate(-90 154.5 161.2)">IC5P</text>
<text x="157.3" y="161.2" transform="rotate(-90 157.3 161.2)">NJM3414A VDD</text>
<text x="163.9" y="161.8">0.1u</text>
<text x="163.9" y="158.2">C9</text>
<text x="169.2" y="161.2" transform="rotate(-90 169.2 161.2)">IC6P</text>
<text x="171.9" y="161.2" transform="rotate(-90 171.9 161.2)">NJM3414A</text>
<text x="178.5" y="161.8">0.1u</text>
<text x="178.5" y="158.2">C10</text>
<text x="82.2" y="167.6">GND</text>
<text x="71.2" y="169.4" transform="rotate(-90 71.2 169.4)">VSS</text>
<text x="101.8" y="168.1" transform="rotate(-90 101.8 168.1)">PINHD2</text>
<text x="109.7" y="173.1">GND</text>
<text x="115.1" y="171.3">SJ1</text>
<text x="124.3" y="171.3" transform="rotate(-90 124.3 171.3)">A1</text>
<text x="126.1" y="171.3" transform="rotate(-90 126.1 171.3)">D7</text>
<text x="128" y="171.3" transform="rotate(-90 128 171.3)">D5</text>
<text x="129.8" y="171.3" transform="rotate(-90 129.8 171.3)">D3</text>
<text x="131.6" y="171.3" transform="rotate(-90 131.6 171.3)">D1</text>
<text x="133.5" y="171.3" transform="rotate(-90 133.5 171.3)">CS</text>
<text x="135.3" y="171.3" transform="rotate(-90 135.3 171.3)">WR</text>
<text x="157.3" y="171.3" transform="rotate(-90 157.3 171.3)">VSS</text>
<text x="106" y="174.9" transform="rotate(-90 106 174.9)">VSS</text>
</g>
<g font-size="1.7" fill="#808080">
<text x="29.3" y="51.9">14</text>
<text x="33.2" y="52.7">VCC</text>
<text x="38.2" y="51.8">NC/TS</text>
<text x="45.4" y="51.9">1</text>
<text x="28.7" y="59.3">4*2</text>
<text x="45.4" y="55.6">8*2</text>
<text x="63.1" y="55.6">1</text>
<text x="63.1" y="57.4">2</text>
<text x="63.1" y="59.3">3</text>
<text x="132.3" y="59.3">7</text>
<text x="132.3" y="57.4">8</text>
<text x="141.1" y="57.4">1</text>
<text x="141.1" y="59.3">2</text>
<text x="33.2" y="60.1">GND</text>
<text x="40" y="60.1">OUT</text>
<text x="132.3" y="62.9">5</text>
<text x="132.3" y="61.1">6</text>
<text x="141.1" y="61.1">3</text>
<text x="141.1" y="62.9">4</text>
<text x="59.5" y="70.3">1</text>
<text x="63.7" y="71.1">VSS</text>
<text x="76.4" y="71.1">φM</text>
<text x="82" y="70.3">28</text>
<text x="277.5" y="66.6">1</text>
<text x="277.5" y="68.4">2</text>
<text x="277.5" y="70.3">3</text>
<text x="59.5" y="72.1">2</text>
<text x="59.5" y="73.9">3</text>
<text x="59.5" y="75.8">4</text>
<text x="59.5" y="77.6">5</text>
<text x="63.7" y="72.9">D0</text>
<text x="63.7" y="74.7">D1</text>
<text x="63.7" y="76.6">D2</text>
<text x="74.3" y="76.6">MCLK</text>
<text x="75.4" y="72.9">VDD</text>
<text x="76.2" y="74.7">L/R</text>
<text x="82" y="77.6">24</text>
<text x="82" y="75.8">25</text>
<text x="82" y="73.9">26</text>
<text x="82" y="72.1">27</text>
<text x="125.4" y="77.6">6</text>
<text x="125.4" y="75.8">7</text>
<text x="125.4" y="73.9">8</text>
<text x="129.7" y="76.6">BCLK</text>
<text x="129.7" y="74.7">VCC</text>
<text x="140.2" y="74.7">OUTR</text>
<text x="141.5" y="76.6">REF</text>
<text x="148" y="73.9">1</text>
<text x="148" y="75.8">2</text>
<text x="148" y="77.6">3</text>
<text x="162.1" y="73.9">1</text>
<text x="162.1" y="75.8">3</text>
<text x="168.1" y="73.9">2</text>
<text x="168.1" y="75.8">4</text>
<text x="192.8" y="77.6">3</text>
<text x="192.8" y="73.9">2</text>
<text x="201.5" y="75.8">1</text>
<text x="59.5" y="79.4">6</text>
<text x="59.5" y="81.3">7</text>
<text x="59.5" y="83.1">8</text>
<text x="63.7" y="78.4">D3</text>
<text x="63.7" y="80.2">D4</text>
<text x="63.7" y="82.1">D5</text>
<text x="63.7" y="83.9">D6</text>
<text x="74.6" y="80.2">BCLK</text>
<text x="75.4" y="82.1">VDD</text>
<text x="76.4" y="78.4">SO</text>
<text x="76.7" y="83.9">A1</text>
<text x="82" y="83.1">21</text>
<text x="82" y="81.3">22</text>
<text x="82" y="79.4">23</text>
<text x="125.4" y="79.4">5</text>
<text x="129.7" y="80.2">LRCLK</text>
<text x="129.7" y="78.4">SDATA</text>
<text x="140.5" y="80.2">OUTL</text>
<text x="141.2" y="78.4">GND</text>
<text x="148" y="79.4">4</text>
<text x="242.3" y="81.3">5</text>
<text x="251" y="83.1">7</text>
<text x="58.6" y="86.7">10</text>
<text x="58.7" y="88.6">11</text>
<text x="59.5" y="84.9">9</text>
<text x="63.7" y="85.7">D7</text>
<text x="63.7" y="87.6">NC</text>
<text x="63.7" y="89.4">RESET</text>
<text x="76" y="89.4">WR</text>
<text x="76.4" y="87.6">RD</text>
<text x="76.7" y="85.7">A0</text>
<text x="82" y="88.6">18</text>
<text x="82" y="86.7">19</text>
<text x="82" y="84.9">20</text>
<text x="242.3" y="84.9">6</text>
<text x="58.6" y="90.4">12</text>
<text x="58.6" y="92.2">13</text>
<text x="58.6" y="94.1">14</text>
<text x="63.7" y="91.2">5V/3.3V</text>
<text x="63.7" y="93">NC</text>
<text x="63.7" y="94.9">VSS</text>
<text x="75.5" y="93.1">VSS</text>
<text x="75.9" y="94.9">IRQ</text>
<text x="76.5" y="91.2">CS</text>
<text x="82" y="94.1">15</text>
<text x="82" y="92.2">16</text>
<text x="82" y="90.4">17</text>
<text x="66.4" y="101.4">1</text>
<text x="75.1" y="101.4">28</text>
<text x="192.8" y="101.4">5</text>
<text x="192.8" y="97.7">6</text>
<text x="201.5" y="99.6">7</text>
<text x="66.4" y="103.2">2</text>
<text x="66.4" y="105.1">3</text>
<text x="66.4" y="106.9">4</text>
<text x="75.1" y="106.9">25</text>
<text x="75.1" y="105.1">26</text>
<text x="75.1" y="103.2">27</text>
<text x="242.3" y="105.1">3</text>
<text x="251" y="106.9">1</text>
<text x="66.4" y="108.7">5</text>
<text x="66.4" y="110.6">6</text>
<text x="66.4" y="112.4">7</text>
<text x="75.1" y="112.4">22</text>
<text x="75.1" y="110.6">23</text>
<text x="75.1" y="108.7">24</text>
<text x="242.3" y="108.7">2</text>
<text x="65.5" y="117.9">10</text>
<text x="65.6" y="119.7">11</text>
<text x="66.4" y="114.2">8</text>
<text x="66.4" y="116.1">9</text>
<text x="75.1" y="119.7">18</text>
<text x="75.1" y="117.9">19</text>
<text x="75.1" y="116.1">20</text>
<text x="75.1" y="114.2">21</text>
<text x="65.5" y="121.6">12</text>
<text x="65.5" y="123.4">13</text>
<text x="65.5" y="125.2">14</text>
<text x="75.1" y="125.2">15</text>
<text x="75.1" y="123.4">16</text>
<text x="75.1" y="121.6">17</text>
<text x="158.9" y="154.9" transform="rotate(-90 158.9 154.9)">8</text>
<text x="173.5" y="154.9" transform="rotate(-90 173.5 154.9)">8</text>
<text x="75.6" y="161.9">1</text>
<text x="75.6" y="156.4">1</text>
<text x="80.6" y="161.9">2</text>
<text x="80.6" y="156.4">2</text>
<text x="103.9" y="156.8" transform="rotate(-90 103.9 156.8)">39</text>
<text x="105.7" y="156.8" transform="rotate(-90 105.7 156.8)">37</text>
<text x="107.6" y="156.8" transform="rotate(-90 107.6 156.8)">35</text>
<text x="109.4" y="156.8" transform="rotate(-90 109.4 156.8)">33</text>
<text x="111.2" y="156.8" transform="rotate(-90 111.2 156.8)">31</text>
<text x="113.1" y="156.8" transform="rotate(-90 113.1 156.8)">29</text>
<text x="114.9" y="156.8" transform="rotate(-90 114.9 156.8)">27</text>
<text x="116.7" y="156.8" transform="rotate(-90 116.7 156.8)">25</text>
<text x="118.6" y="156.8" transform="rotate(-90 118.6 156.8)">23</text>
<text x="120.4" y="156.8" transform="rotate(-90 120.4 156.8)">21</text>
<text x="122.2" y="156.8" transform="rotate(-90 122.2 156.8)">19</text>
<text x="124.1" y="156.8" transform="rotate(-90 124.1 156.8)">17</text>
<text x="125.9" y="156.8" transform="rotate(-90 125.9 156.8)">15</text>
<text x="127.7" y="156.8" transform="rotate(-90 127.7 156.8)">13</text>
<text x="129.5" y="156.8" transform="rotate(-90 129.5 156.8)">11</text>
<text x="131.4" y="156.8" transform="rotate(-90 131.4 156.8)">9</text>
<text x="133.2" y="156.8" transform="rotate(-90 133.2 156.8)">7</text>
<text x="135" y="156.8" transform="rotate(-90 135 156.8)">5</text>
<text x="136.9" y="156.8" transform="rotate(-90 136.9 156.8)">3</text>
<text x="138.7" y="156.8" transform="rotate(-90 138.7 156.8)">1</text>
<text x="103.9" y="163.7" transform="rotate(-90 103.9 163.7)">40</text>
<text x="105.7" y="163.7" transform="rotate(-90 105.7 163.7)">38</text>
<text x="107.6" y="163.7" transform="rotate(-90 107.6 163.7)">36</text>
<text x="109.4" y="163.7" transform="rotate(-90 109.4 163.7)">34</text>
<text x="111.2" y="163.7" transform="rotate(-90 111.2 163.7)">32</text>
<text x="113.1" y="163.7" transform="rotate(-90 113.1 163.7)">30</text>
<text x="114" y="167.4">1</text>
<text x="114.9" y="163.7" transform="rotate(-90 114.9 163.7)">28</text>
<text x="116.7" y="163.7" transform="rotate(-90 116.7 163.7)">26</text>
<text x="118.6" y="163.7" transform="rotate(-90 118.6 163.7)">24</text>
<text x="119.1" y="167.4">2</text>
<text x="120.4" y="163.7" transform="rotate(-90 120.4 163.7)">22</text>
<text x="122.2" y="163.7" transform="rotate(-90 122.2 163.7)">20</text>
<text x="124.1" y="163.7" transform="rotate(-90 124.1 163.7)">18</text>
<text x="125.9" y="163.7" transform="rotate(-90 125.9 163.7)">16</text>
<text x="127.7" y="163.7" transform="rotate(-90 127.7 163.7)">14</text>
<text x="129.5" y="163.7" transform="rotate(-90 129.5 163.7)">12</text>
<text x="131.4" y="163.7" transform="rotate(-90 131.4 163.7)">10</text>
<text x="133.2" y="162.8" transform="rotate(-90 133.2 162.8)">8</text>
<text x="135" y="162.8" transform="rotate(-90 135 162.8)">6</text>
<text x="136.9" y="162.8" transform="rotate(-90 136.9 162.8)">4</text>
<text x="138.7" y="162.8" transform="rotate(-90 138.7 162.8)">2</text>
<text x="158.9" y="162.8" transform="rotate(-90 158.9 162.8)">4</text>
<text x="173.5" y="162.8" transform="rotate(-90 173.5 162.8)">4</text>
</g>
<g font-size="1.4" fill="#800000">
<text x="105.6" y="59.2" transform="rotate(-90 105.6 59.2)">+</text>
<text x="230.1" y="64.7" transform="rotate(-90 230.1 64.7)">+</text>
<text x="139" y="70.5">BU9480F</text>
<text x="142.5" y="68.7">IC4</text>
<text x="260.7" y="66.4">+</text>
<text x="260.7" y="70">+</text>
<text x="174.6" y="75.5">+</text>
<text x="205.7" y="77.3">+</text>
<text x="155" y="83" transform="rotate(-90 155 83)">+</text>
<text x="218" y="81.1">+</text>
<text x="260.7" y="84.7">+</text>
<text x="174.6" y="99.3">+</text>
<text x="205.7" y="101.2">+</text>
<text x="218" y="104.9">+</text>
<text x="260.7" y="108.5">+</text>
<text x="72.6" y="158.2" transform="rotate(-90 72.6 158.2)">+</text>
<text x="83.6" y="158.2" transform="rotate(-90 83.6 158.2)">+</text>
</g>
</svg>
